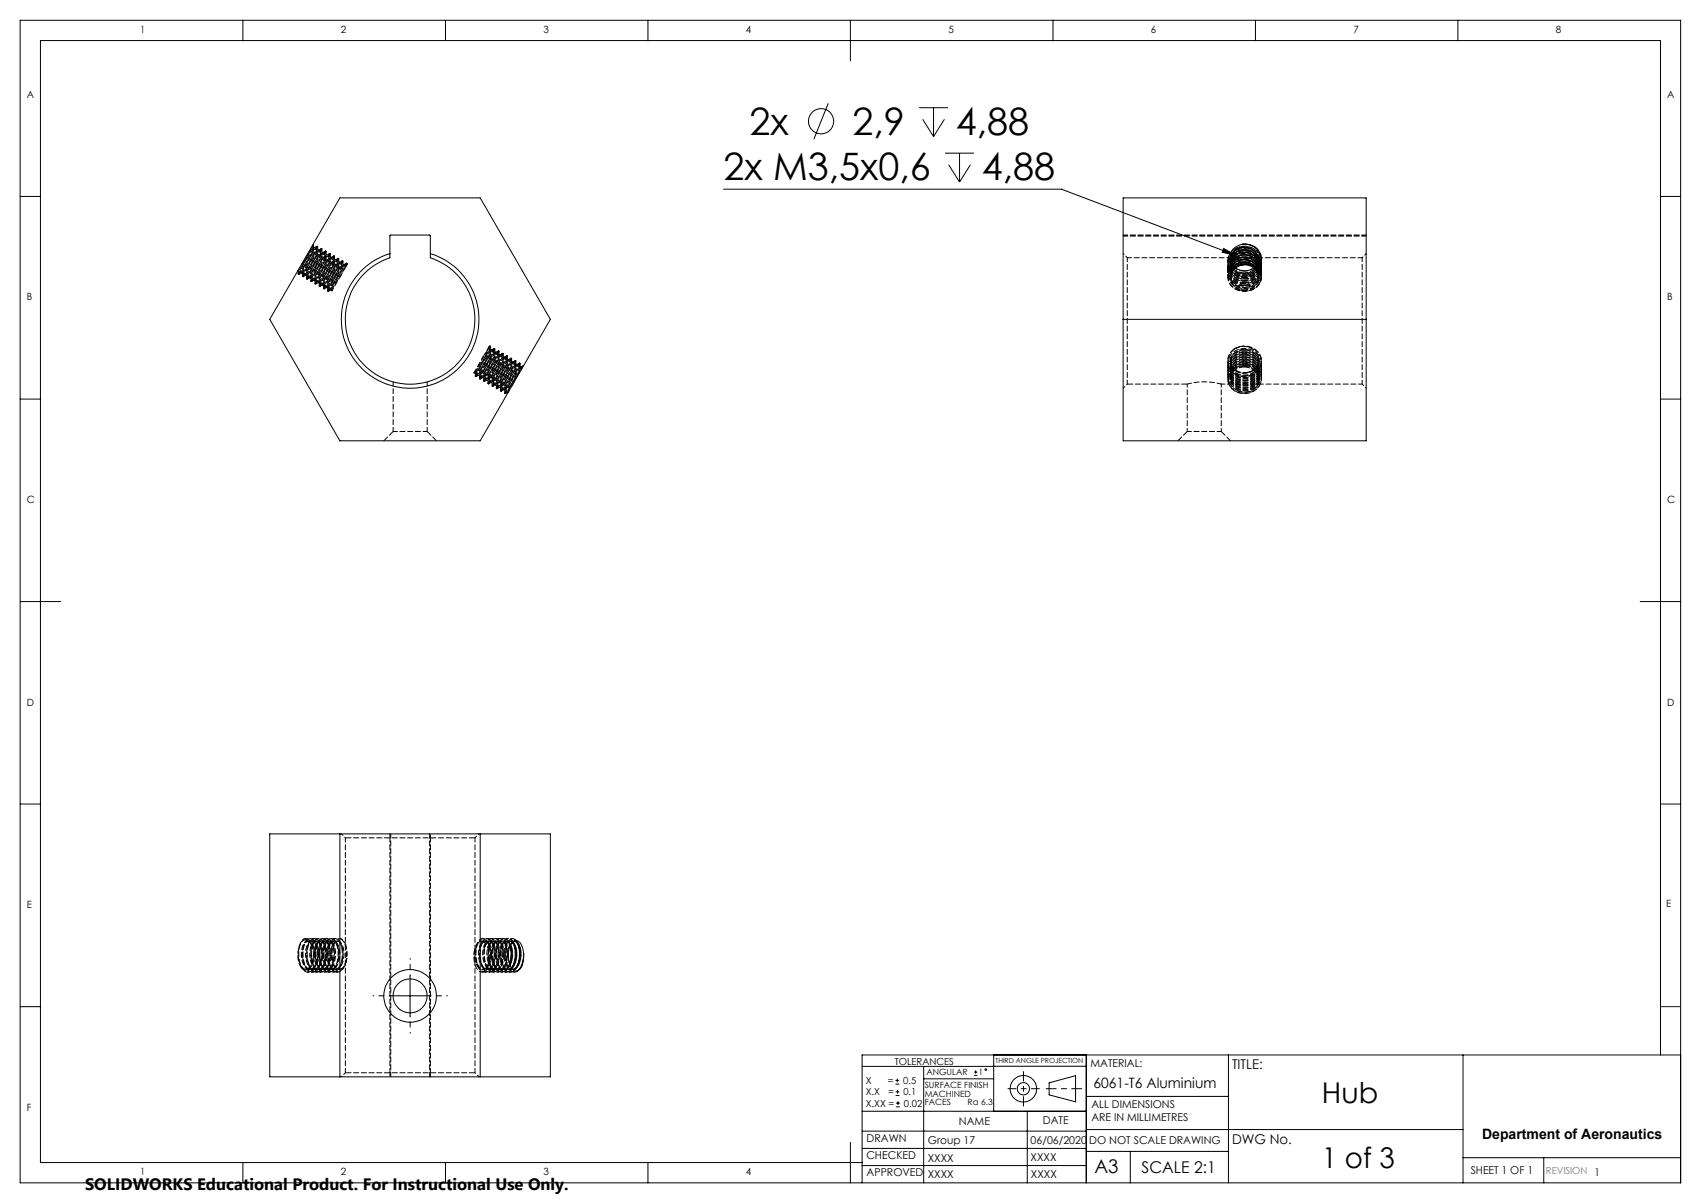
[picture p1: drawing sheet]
<svg xmlns="http://www.w3.org/2000/svg" width="420mm" height="297mm" viewBox="0 0 420 297" stroke-linecap="round" stroke-linejoin="round" font-family="sans-serif">
<g fill="none" stroke="#000" stroke-width=".25">
<path d="M5 5h410v287h-410zM60 5v5M110 5v5M160 5v5M210 5v10M260 5v5M310 5v5M360 5v5M204.5 25.5l-3.6 8.9M226.9 26.6h7.2M227.8 29.5l2.7 4.2M230.5 26.6v7.1"/>
<path d="M233.2 29.5l-2.7 4.2M233.4 37.8h7.1M236.9 37.8v7.1M5 48.5h5M83.9 48.9h34.7l17.3 29.9-17.3 30h-34.7l-17.3-30zM96.3 58.1h9.9l.1 5.5a16 16 0 0 1 7.9 24.7 16 16 0 0 1-25.9 0 16 16 0 0 1 8-24.7zM178.6 46.7h83.5l42.9 16.3M234.2 40.7l2.7 4.2M239.6 40.7l-2.7 4.2M277.3 48.9h60v59.9h-60zM410 48.5h5M96.3 62.6a17 17 0 0 0-8.8 26.2 17 17 0 0 0 27.6 0 17 17 0 0 0-8.8-26.2"/>
<path d="M277.3 78.8h60M302.2 61.3l2.8 1.7-3.2-.7zM303.8 64.1a2.82 2.82 0 0 1 1-2.1 3.7 3.7 0 0 1 6 2.3M303.8 64.2a3.6 3.6 0 0 1 3.6-2.6 3.6 3.6 0 0 1 3.4 2.8v.4M303.9 64.2l.2-.7 .7-.9a3.9 3.9 0 0 1 5 .1l.8 1 .2 .8M303.9 64.5a3.6 3.6 0 0 1 3.6-2.3 3.6 3.6 0 0 1 3.3 2.6M303.9 64.6a3.5 3.5 0 0 1 5-1.8 3.1 3.1 0 0 1 1.8 2.1M304 64.8a3.6 3.6 0 0 1 3.4-2 3.6 3.6 0 0 1 3.3 2.3M304 64.9l.9-1.1a3.8 3.8 0 0 1 5.7 1.4M304.1 65.1a3.8 3.8 0 0 1 6.5 .3M304.2 65.2l.6-.8a3.9 3.9 0 0 1 5 .1l.7 .9M304.3 65.4a3.8 3.8 0 0 1 6 .2"/>
<path d="M304.4 65.5v-.1a3.8 3.8 0 0 1 5.9 .3M304.6 65.7a3.9 3.9 0 0 1 5.5 .2M304.7 65.8l.1-.2a3.9 3.9 0 0 1 5 .1l.2 .2M304.9 66a3.9 3.9 0 0 1 4.8 .1M305 66.1a4 4 0 0 1 4.6 .1M305.4 62.4l-.5 1v.7l-.9 .3M306.8 60.3a3.4 3.4 0 0 1 3.6 1.3 3.4 3.4 0 0 1 .1 3.9 4 4 0 0 1-6.2-.1M306.8 60.3a3.2 3.2 0 0 0-2.5 5.1M306.8 60.3a4.5 4.5 0 0 1 3.8 1.5M306.9 65.4l-.9 .2-.9 .6M310.6 65.3a3.3 3.3 0 0 0-3.9-4.3 2.84 2.84 0 0 0-2.4 4.4M5 98.5h5"/>
<path d="M410 98.5h5M5 148.5h10M405 148.5h10M5 198.5h5M410 198.5h5M66.6 205.9h69.3v59.9h-69.3zM83.9 205.9v59.9M118.6 205.9v59.9M125.5 235.2v.9M125.9 233.6l.3 1.7-.4 2.6M126 233.5a6.6 6.6 0 0 1-.2 4.5M126.1 233.3a6 6 0 0 1-.2 5"/>
<path d="M126.4 232.8a5.9 5.9 0 0 0 .2 6.6 1.41 1.41 0 0 0 2.3-1l.3-1.3 .1-1.8M126.4 232.8a1.35 1.35 0 0 1 1.4-.5 1.35 1.35 0 0 1 1 1.2l.5 1.8M126.5 232.7l.1 .1a5.2 5.2 0 0 1 .6 4.2l-.4 1.1-.5 .8M126.6 232.6a4.2 4.2 0 0 1 .9 4.1l-.4 1.4-.7 1M126.7 232.9a7.2 7.2 0 0 1-.4 6.1M127 232.4a3.2 3.2 0 0 1 1.4 3.5l-.3 1.6a2.91 2.91 0 0 1-1.5 1.9 2.88 2.88 0 0 0 2-3l.1-1.3a2.55 2.55 0 0 0-1.6-2.7l-.7 .4M127.8 233a7 7 0 0 1-.1 5.4M129.3 235.3a5.9 5.9 0 0 1-1.3 4.2M5 248.5h5M96.3 245.8h10M101.2 240.9v10M212.9 279.3h55.3"/>
<path d="M212.9 274.4h55.3M212.9 263.3h32.5M221.1 267.6h.9M221.1 266.7h.9M221.2 270.5h.9M221.2 269.6h.9M221.3 273.3h.9M221.3 272.3h.9M221.5 266.3v.9M221.6 269.1v.9M221.7 271.9v.9M228.1 263.3v28.7"/>
<path d="M228.1 266.3h17.3M240.5 265.5h.8M240.5 264.7h.8M240.9 264.3v.8M245.4 263.2h22.8M245.4 260.5v13.9M253.6 274.4v17.6M259 267.3l6.6-1.7v6.4l-6.6-1.7zM268.2 260.5v31.5M268.2 270.7h35.1M268.2 278.9h93M303.3 260.5v31.5"/>
<path d="M361.2 260.5v31.5M410 260.5v-250.5h-400v277h202.9M415 260.5h-202.1v31.5M60 287v5M110 287v5M160 287v5M210 282v10M212.9 287.8h55.3M212.9 283.5h55.3M268.2 284.3h35.1M279.1 284.3v7.7M361.2 285.8h53.8"/>
<path d="M381.2 285.8v6.2"/>
<circle cx="202.7" cy="29.9" r="3.1"/>
<circle cx="101.3" cy="245.9" r="4.2"/>
<circle cx="101.3" cy="245.9" r="6.5"/>
<circle cx="243.4" cy="264.1" r=".21"/>
<circle cx="252.7" cy="268.8" r="1.52"/>
<circle cx="252.7" cy="268.8" r="3.3"/>
</g>
<path d="M267.1 268.8h-8.8" fill="none" stroke="#000" stroke-width=".25" stroke-dasharray="15.2 1.3 1.3 1.3" stroke-dashoffset="12.8"/>
<path d="M252.7 264.6v8.5" fill="none" stroke="#000" stroke-width=".25" stroke-dasharray="15.2 1.3 1.3 1.3" stroke-dashoffset="12.9"/>
<path d="M248.9 268.8h7.7" fill="none" stroke="#000" stroke-width=".25" stroke-dasharray="15.2 1.3 1.3 1.3" stroke-dashoffset="13.3"/>
<path d="M410 248.5h5" fill="none" stroke="#00f" stroke-width=".25"/>
<path d="M96.3 245.8h-4.2M101.3 240.8v-4.2M101.3 250.8v4.2M106.3 245.8h4.2" fill="none" stroke="#000" stroke-width=".25" stroke-dasharray="15.2 1.3 1.3 1.3" stroke-dashoffset="15"/>
<path d="M302.2 61.3l2.8 1.7-3.2-.7z" fill="#000"/>
<g fill="none" stroke="#000" stroke-width=".25" stroke-dasharray="1.3 .6" stroke-dashoffset=".3">
<path d="M73.6 66.9l4.1-5.8-3 6.4M73.7 67.7l4.5-6.9M73.8 67.7l4.6-6.8M74.5 67.3l3.9-5.7-2.9 6.4M74.7 68.3l4.6-6.9M74.9 68.3l4.5-6.8M75.5 67.9l4-5.7-3 6.4M75.7 68.9l4.6-6.9M75.9 68.9l4.6-6.8M76.5 68.5l4-5.7-3 6.4M76.8 68.7l4-5.8-3 6.4M77 69.5l4.5-6.8"/>
<path d="M77.4 60.3l-3.6 7.4M77.6 69.1l4-5.7-3 6.4M77.9 70l4.5-6.8M78 70.1l4.6-6.8M78.3 60.8l-3.6 7.4M78.4 60.9l-3.6 7.4M78.6 69.7l4-5.7-3 6.4M78.8 69.9l4.1-5.8-3 6.4M78.9 70.6l4.6-6.8M79 70.7l4.6-6.8M79.3 61.4l-3.6 7.4M79.5 61.5l-3.6 7.4"/>
<path d="M79.7 70.3l3.9-5.7-3 6.4M79.9 71.2l4.6-6.8M80.1 71.3l4.5-6.8M80.4 62l-3.6 7.4M80.5 62.1l-3.6 7.4M80.7 70.9l4-5.7-3 6.4M80.9 71.9l4.6-6.9M81.1 71.9l4.6-6.8M81.4 62.6l-3.6 7.4M81.5 62.7l-3.6 7.4M81.7 71.5l2.6-3.7M82.4 63.2l-3.6 7.4"/>
<path d="M82.6 63.3l-3.6 7.4M83.5 63.8l-3.6 7.4M83.6 63.9l-3.6 7.4M84.5 64.4l-3.6 7.4M84.7 64.5l-3.6 7.4M303.2 66.5v-.7M303.3 67.9a4.3 4.3 0 0 1 6.7-2M307.3 69.2a3 3 0 0 1-3.1-4.1M307.3 69.3a3 3 0 0 1-3.1-4.2M310.6 65.4a3.2 3.2 0 0 1-3.3 4.4M336.3 63.6v31.2M117.4 92.1l1.9-4"/>
<path d="M117.4 92.9l3.6-7.5M117.5 93l3.6-7.5M118.4 93.5l3.6-7.5M118.6 93.6l3.6-7.5M119.3 88.1l-2.2 3.8M119.4 94.1l3.7-7.5M119.6 94.2l3.6-7.5M120.5 94.7l3.6-7.5M120.6 94.8l3.6-7.5M121.5 95.3l3.6-7.5M121.7 95.4l3.6-7.5M122 86l-4.6 6.9"/>
<path d="M122.1 86.1l-4.6 6.9M122.2 86.8l-4.1 5.8 3-6.4M122.4 87l-4 5.8 3-6.4M122.6 95.9l3.6-7.5M122.7 96l3.6-7.5M123.1 86.6l-4.6 6.9M123.2 86.7l-4.6 6.9M123.4 87.6l-4 5.8 3-6.4M123.6 96.5l3.6-7.5M123.7 96.6l3.7-7.5M124.1 87.2l-4.6 6.9M124.2 87.3l-4.6 6.9"/>
<path d="M124.2 88l-4 5.8 3-6.4M124.5 88.2l-4 5.8 3-6.4M124.6 97.1l3.7-7.5M124.8 97.2l3.6-7.5M125.1 87.8l-4.5 6.9M125.2 87.9l-4.6 6.9M125.3 88.6l-4 5.8 2.9-6.4M125.5 88.8l-4 5.8 3-6.4M126.2 88.4l-4.6 6.9M126.3 88.5l-4.6 6.9M126.5 89.4l-3.9 5.8 2.9-6.4M127.2 89l-4.6 6.9"/>
<path d="M127.4 89.1l-4.6 6.8M127.4 89.8l-4.1 5.8 3-6.4M127.6 90l-4 5.8 3-6.4M128.3 89.6l-4.6 6.9M128.4 89.7l-4.6 6.8M128.6 90.6l-4 5.8 3-6.4M278.3 94.8v-31.2M311.4 91.4l.1-.7M76.8 235.8v.6a3 3 0 0 0 2 2.9 1.88 1.88 0 0 0 1.3-1 6.3 6.3 0 0 0 .5-4.3 1.61 1.61 0 0 0-1.6-1.6l-.8 .9-.4 1.6M77.8 235.8l.3 1.6a2.13 2.13 0 0 0 2 1.9l.6-.3 .5-.7a6.4 6.4 0 0 0 .4-4.3v-.2a1.56 1.56 0 0 0-1.6-1.4l-.7 .7-.4 1.7M80.9 235.2v.6M122.4 235.8l-.1 1.2a2.75 2.75 0 0 1-1.9 2.3 2.56 2.56 0 0 1-1.8-2.1l-.1-.9"/>
<path d="M122.6 234.7v-.2a2.26 2.26 0 0 1 1.5-2.2 2.35 2.35 0 0 1 1.4 2.2v.7M123.5 235.8l-.2 1.2a2.75 2.75 0 0 1-1.8 2.3 2.56 2.56 0 0 1-1.9-2.1l-.1-.9M123.6 234.7l.1-.2a2.26 2.26 0 0 1 1.4-2.2l.6 .3 .4 .6M123.7 240a3.3 3.3 0 0 1-2.1-3.4 5.4 5.4 0 0 1 1.2-4.7 1.18 1.18 0 0 1 1.7 .7 6.9 6.9 0 0 1-.5 6.8 1.49 1.49 0 0 1-2.6-.3 7 7 0 0 1-.1-6.8 1.16 1.16 0 0 1 1.2-.6 1.16 1.16 0 0 1 1 .9 6.9 6.9 0 0 1-.6 6.8 1.49 1.49 0 0 1-2.5-.3 7 7 0 0 1-.1-6.8 1.16 1.16 0 0 1 1.1-.6 1.16 1.16 0 0 1 1 .9 6.9 6.9 0 0 1-.5 6.8 1.49 1.49 0 0 1-2.6-.3 7 7 0 0 1-.1-6.8 1.16 1.16 0 0 1 1.2-.6 1.16 1.16 0 0 1 1 .9 6.9 6.9 0 0 1-.6 6.8 1.49 1.49 0 0 1-2.5-.3 7 7 0 0 1-.1-6.8 1.16 1.16 0 0 1 1.2-.6 1.16 1.16 0 0 1 .9 .9 7.3 7.3 0 0 1 .1 5.9M124.5 235.8l-.2 1.2a2.75 2.75 0 0 1-1.8 2.3 2.56 2.56 0 0 1-1.8-2.1l-.2-.9M128.3 236.6a3.7 3.7 0 0 1-2.1 3.4 2.04 2.04 0 0 1-1.9-1.5 6.4 6.4 0 0 1 .6-6.6 1.14 1.14 0 0 1 1.8 .6l.6 1.9"/>
</g>
<g fill="none" stroke="#000" stroke-width=".25" stroke-dasharray="1.3 .6">
<path d="M73.5 66.9h.1M73.6 67.7h.2M73.8 66.5l-.2 .4M74.4 67.4v-.1M74.4 67.4l.3 .1M74.7 67.5l4-5.7M74.7 68.3h.1M75.5 68v-.1M75.5 68l.2 .1M75.7 68.1l4-5.7M75.7 68.9h.1M76.5 68.6v-.1"/>
<path d="M76.5 68.6l.3 .1M76.8 69.5h.1M77.4 61l-3 6.4M77.5 69.2l.1-.1M77.5 69.2l.3 .1M77.7 61.1l-.3-.1M77.8 69.3l4-5.7M77.8 70.1h.1M78.4 60.8h-.1M78.6 69.8v-.1M78.6 69.8l.2 .1M78.7 61.7l-3 6.4"/>
<path d="M78.7 61.7l-.3-.1M78.8 70.7h.2M79.5 61.4h-.2M79.6 70.4v-.1M79.6 70.4l.3 .1M79.7 62.3l-2.9 6.4M79.7 62.3l-.2-.1M79.9 70.5l4-5.7M79.9 71.3h.1M80.5 62h-.1M80.6 71l.1-.1M80.6 71l.3 .1"/>
<path d="M80.8 62.9l-.3-.1M80.9 71.1l4-5.7M80.9 71.9h.1M81.5 62.6h-.1M81.7 71.6v-.1M81.7 71.6l.2 .1M81.8 63.5l-3 6.4M81.8 63.5l-.2-.1M81.9 71.7v.1M82.6 63.2h-.1M82.9 64.1l-.3-.1M83.6 63.8h-.1"/>
<path d="M83.9 64.7l-3 6.4M83.9 64.7l-.3-.1M84.7 64.4h-.2M84.9 65.3l-3 6.4M84.9 65.3l-.2-.1M85.7 65h-.1M85.7 65.3v-.2M303.2 64.8v.1M303.2 65.4v.1M303.2 66v.1M303.2 66.6v.1M303.2 67.2v.1"/>
<path d="M303.2 67.8v.1M303.2 68.4v.1M303.2 64.2v.1M303.2 68v-.4M303.2 67.3v-.3M303.2 65.8v-.4M303.8 68.7h.1M303.8 68.1v.1M303.8 67.5v.1M303.8 66.9v.1M303.8 66.3v.1M303.8 65.7v.1"/>
<path d="M303.8 65.1v.1M303.8 63.9v.1M304 67.8a2.99 2.99 0 0 0 2.4 3.8M307.3 70.4a2.89 2.89 0 0 1-3-1.4 2.89 2.89 0 0 1 .3-3.3M307.3 66.9a3.2 3.2 0 0 1-3.5-2.9M309.9 61a3.6 3.6 0 0 1 1.4 3.9 3.6 3.6 0 0 1-3.2 2.7 3.8 3.8 0 0 1-4.8-4 4.3 4.3 0 0 1 4.3-2.8 4.3 4.3 0 0 1 3.9 3.4 4.3 4.3 0 0 1-3 3.9 4.3 4.3 0 0 1-4.6-1.4 3.3 3.3 0 0 1 2.5-5.3 4 4 0 0 1 4.8 5 4.4 4.4 0 0 1-7.7 .3 3.5 3.5 0 0 1 3.8-4.7 3.8 3.8 0 0 1 3.5 1.7 3.8 3.8 0 0 1 0 4 4.3 4.3 0 0 1-7.6-1.1 3.8 3.8 0 0 1 4.9-3.9 3.6 3.6 0 0 1 3.4 3.4 3.6 3.6 0 0 1-2.9 3.8 4 4 0 0 1-5.4-3.4 4.2 4.2 0 0 1 6.6-2.6 3.6 3.6 0 0 1 1.5 4.2 3.6 3.6 0 0 1-3.5 2.5 3.7 3.7 0 0 1-4.5-4.2 4.3 4.3 0 0 1 4.5-2.6 4.3 4.3 0 0 1 3.7 3.7 4.3 4.3 0 0 1-3.6 3.7 4.3 4.3 0 0 1-4.6-2.5 3.7 3.7 0 0 1 4.4-4.3 3.7 3.7 0 0 1 3.8 3.6 3.7 3.7 0 0 1-3.5 3.8 3.8 3.8 0 0 1-4.7-4 4.3 4.3 0 0 1 4.3-2.8 4.3 4.3 0 0 1 3.9 3.3M310 65.9a4.3 4.3 0 0 0-3.1-.5M310.3 65.7a2.82 2.82 0 0 1 .3 2.9l-.8 .9a3.8 3.8 0 0 1-2.5 1M310.4 65.6a3.2 3.2 0 0 1-3.1 4.8M310.8 64.3v-.1M310.8 64.9v-.1M310.8 65.5v-.1"/>
<path d="M310.8 66.1v-.1M310.8 66.7v-.1M310.8 67.3v-.1M310.8 67.9v-.1M310.8 68.5v-.1M311.5 65.8v.1M311.5 66.4l-.1 .3M311.5 67v.2M311.5 67.6v.1M311.5 64.6v.3M311.5 65.2v.1M311.5 64.6v-.1"/>
<path d="M311.5 65.2v-.1M311.5 65.8v-.1M311.5 66.4v-.1M311.5 67v-.1M311.5 67.6v-.1M311.5 68.2v-.1M311.5 64v-.1M117 92.1l.1-.1M117.1 92l.3 .2M117.1 92v-.1M117.1 91.9l-.1 .2M117.4 92.9l.1 .1"/>
<path d="M117.4 92.9h.1M118.1 92.6l.3 .2M118.4 93.5l.1 .1M118.4 93.5h.1M119.2 93.2l.2 .2M119.2 93.2l3-6.4M119.4 94.1l.2 .1M119.5 94.1h-.1M120.2 93.8l.3 .2M120.5 94.7l.1 .1M120.5 94.7h.1M121 85.4l-.2 .1"/>
<path d="M121.1 86.2l-4 5.8M121.1 85.5l-.1-.1M121.3 94.4l.2 .2M121.4 86.4l-4 5.8M121.4 86.4h.1M121.4 86.4l-.3-.2M121.5 95.3l.2 .1M121.5 95.3h.1M122.2 86.1l-.2-.1M122.3 95l.3 .2M122.3 95l3-6.4M122.4 87h.1"/>
<path d="M122.4 87l-.2-.2M122.6 95.9l.1 .1M122.6 95.9h.1M123.2 87.4l-4 5.8M123.2 86.7l-.1-.1M123.3 95.6l.3 .2M123.5 87.6h-.1M123.5 87.6l-.3-.2M123.6 96.5l.1 .1M123.6 96.5h.1M124.2 87.3l-.1-.1M124.4 96.2l.2 .2"/>
<path d="M124.4 96.2l3-6.4M124.5 88.2h.1M124.5 88.2l-.3-.2M124.6 97.1l.2 .1M124.7 97.1h-.1M125.3 87.9l-.1-.1M125.3 87.9h.1M125.4 96.8l.1 .1M125.4 96.8l3-6.4M125.5 88.8h.1M125.5 88.8l-.2-.2M125.7 96.5l-.3 .3"/>
<path d="M126.3 89.2l-4 5.8M126.3 88.5l-.1-.1M126.6 89.4h.1M126.6 89.4l-.3-.2M127.4 89.1l-.2-.1M127.6 90h.1M127.6 90l-.2-.2M128.4 90.4l-4 5.8M128.4 89.7l-.1-.1M128.7 90.6h-.1M128.7 90.6l-.3-.2M129.3 90.3v-.1"/>
<path d="M303.2 93.1h.1M303.2 92.5h.1M303.2 91.9h.1M303.2 91.3h.1M303.2 90.7h.1M303.2 90.1h.1M303.2 89.5h.1M303.2 93.7h.1M303.2 90l.1 .6M303.2 92.2v.4M303.2 91.5v.4M303.8 93.3v.2"/>
<path d="M303.8 92.7v.2M303.8 92.1v.2M303.8 91.5v.2M303.8 90.9v.2M303.8 90.3v.2M303.8 89.7v.2M303.8 89.1v.2M304.8 91l1.3-.6 1.8-.1M307.9 90.3a3.2 3.2 0 0 1 2.5 5M310.7 88.1a2.99 2.99 0 0 1-2.4 3.8M310.8 89h.1M310.8 89.6v-.2"/>
<path d="M310.8 90.2v-.2M310.8 90.8v-.2M310.8 91.4v-.2M310.8 92v-.2M310.8 92.6v-.2M310.8 93.2v-.2M310.8 93.8v-.2M311.5 92.5v-.4M311.5 93.1v-.5M311.5 90.5v-.3M311.5 90v-.3M311.5 92.8h.1"/>
<path d="M311.5 92.2h.1M311.5 91.6h.1M311.5 91h.1M311.5 90.4h.1M311.5 89.8h.1M311.5 89.2h.1M311.5 93.4h.1M97.1 106.5l-2.3 2.3M107.8 108.8l-2.3-2.3M293.1 106.5l-2.3 2.3M303.8 108.8l-2.3-2.3M73.6 235.8v.2"/>
<path d="M73.7 236.7l.2 .7a2.14 2.14 0 0 0 2.1 1.9l.4-.2a3.3 3.3 0 0 0 1.1-1.9 4.8 4.8 0 0 0-1-4.7l-.6-.1-.4 .3-.4 .7-.3 1M74.4 238.9a5.8 5.8 0 0 1-.6-4.8M74.7 235.8v.1M75.4 239.3h.2M75.6 231.7h-.1M76 240h.1M76.2 232.3h-.3M76.4 239.3h.3M76.6 231.7h-.1M76.8 235.8h.1M76.9 233.3a1.77 1.77 0 0 0-1.8-1.5 4.6 4.6 0 0 0-1.4 4.3 3.9 3.9 0 0 0 2.1 3.9 2.09 2.09 0 0 0 1.9-1.6 6.3 6.3 0 0 0-.6-6.5 1.16 1.16 0 0 0-1.7 .6 7 7 0 0 0 .4 6.8 1.48 1.48 0 0 0 2.5-.1 6.6 6.6 0 0 0-.1-7.3 1.12 1.12 0 0 0-1.8 .5 6.6 6.6 0 0 0 .8 7.3l1 .3M77 240h.1"/>
<path d="M77.2 232.3h-.3M77.4 236.4v-.6M77.5 239.3h.2M77.7 231.7h-.2M77.8 235.7v.1M78 240h.2M78.2 232.3h-.2M78.3 240a4.2 4.2 0 0 0 2.1-4.1 4.3 4.3 0 0 0-1.6-4.2 1.51 1.51 0 0 0-1.6 1.3 6.6 6.6 0 0 0 1 6.7 1.58 1.58 0 0 0 2.5-1 6.7 6.7 0 0 0-.3-6.6 1.07 1.07 0 0 0-1.8 .2 6.7 6.7 0 0 0 .6 7.3 1.55 1.55 0 0 0 2.5-.8 6.8 6.8 0 0 0-.2-6.7 1.06 1.06 0 0 0-1.8 .1 6.7 6.7 0 0 0 .5 7.4 1.52 1.52 0 0 0 2.5-.7 6.9 6.9 0 0 0-.1-6.7 1.06 1.06 0 0 0-1.8 0 6.6 6.6 0 0 0 .3 7.3 1.5 1.5 0 0 0 2.6-.5 6.9 6.9 0 0 0 0-6.8 1.17 1.17 0 0 0-1.2-.5 1.17 1.17 0 0 0-1 .9 6.9 6.9 0 0 0 .6 6.8 1.49 1.49 0 0 0 2.6-.3 7 7 0 0 0 .1-6.8l-.8-.6M78.5 239.3h.3M78.7 231.7h-.1M78.8 235.6v.2M79.1 240h.1"/>
<path d="M79.3 232.3h-.3M79.5 239.3h.3M79.7 231.7h-.1M79.9 235.4v.4M80.1 240h.2M80.3 232.3h-.2M80.6 239.3h.2M80.8 231.7h-.2M80.9 235.8v.3M81.2 240h.1M81.4 232.3h-.3M81.6 239.3h.3"/>
<path d="M81.8 231.7h-.1M81.9 235.8h.1M82.2 240h.1M82.4 232.3h-.3M82.7 239.3h.2M82.9 231.7h-.2M83.2 240h.2M83.4 232.3h-.2M83.7 239.3h.1M118.9 232.3h-.1M119.1 239.3h.3M119.3 231.7h-.1"/>
<path d="M119.7 240h.1M119.9 232.3h-.3M120.2 239.3h.2M120.4 231.7h-.2M120.7 240h.2M120.9 232.3h-.2M121.2 239.3h.3M121.4 231.7h-.1M121.8 240h.1M122 232.3h-.3M122.2 239.3h.3M122.4 231.7h-.1"/>
<path d="M122.8 240h.2M123 232.3h-.2M123.3 239.3h.2M123.5 231.7h-.2M123.9 240h.1M124.1 232.3h-.3M124.3 239.3h.3M124.5 231.7h-.1M124.9 240h.1M125.1 232.3h-.3M125.4 239.3h.2M125.5 231.7h-.1"/>
<path d="M125.9 240h.2M126.1 232.3h-.2M126.4 239.3h.3M126.6 231.7h-.1M127 240h.1M127.2 232.3h-.3"/>
</g>
<g fill="none" stroke="#000" stroke-width=".25" stroke-dasharray="1.3 .6" stroke-dashoffset=".7">
<path d="M76.9 61l-3.3 6.6M85.6 65l-1.6 3.3M278.3 63.6l-1-1M307.3 71a2.88 2.88 0 0 1-3-1.6 2.88 2.88 0 0 1 .5-3.4h.1M307.3 68a3.1 3.1 0 0 1-3.4-3.5M307.3 71.1a2.88 2.88 0 0 1-3.1-1.5 2.88 2.88 0 0 1 .7-3.4l.1-.1M310 65.9a2.9 2.9 0 0 1-.2 4.2v.1a3.8 3.8 0 0 1-2.5 .9M310.8 64.5a2.95 2.95 0 0 1-.9 2.6l-.1 .1a3.8 3.8 0 0 1-2.5 .9M337.3 62.6l-1 1M121.1 85.5l-2.1 3.1M128.9 91l-4.1 6.2M277.3 95.8l1-1"/>
<path d="M336.3 94.8l1 1M84.3 205.8l1 1M117.3 206.8l1-1M74.4 235.8l.2 1.2a2.75 2.75 0 0 0 1.8 2.3 2.56 2.56 0 0 0 1.8-2.1l.2-1.4v-1.3a2.26 2.26 0 0 0-1.5-2.2 2.35 2.35 0 0 0-1.4 2.2v1.3M75.5 235.8l.1 1.2a2.75 2.75 0 0 0 1.9 2.3 2.56 2.56 0 0 0 1.8-2.1l.2-1.4-.1-1.3a2.26 2.26 0 0 0-1.4-2.2 2.35 2.35 0 0 0-1.4 2.2l-.1 1.3M76.5 235.8l.1 1.2a2.75 2.75 0 0 0 1.9 2.3 2.56 2.56 0 0 0 1.8-2.1l.2-1.4-.1-1.3a2.26 2.26 0 0 0-1.4-2.2 2.35 2.35 0 0 0-1.4 2.2l-.1 1.3M77.5 235.8l.2 1.2a2.75 2.75 0 0 0 1.8 2.3 2.56 2.56 0 0 0 1.9-2.1l.2-1.4-.1-1.3a2.26 2.26 0 0 0-1.4-2.2 2.35 2.35 0 0 0-1.5 2.2v1.3M78.6 235.8l.1 1.2a2.75 2.75 0 0 0 1.9 2.3 2.56 2.56 0 0 0 1.8-2.1l.2-1.4-.1-1.3a2.26 2.26 0 0 0-1.4-2.2 2.35 2.35 0 0 0-1.4 2.2l-.1 1.3M79.6 235.8l.2 1.2a2.75 2.75 0 0 0 1.8 2.3 2.56 2.56 0 0 0 1.8-2.1l.2-1.4v-1.3a2.26 2.26 0 0 0-1.5-2.2 2.35 2.35 0 0 0-1.4 2.2l-.1 1.3M80.6 235.8l.2 1.2a2.75 2.75 0 0 0 1.9 2.3 2.56 2.56 0 0 0 1.8-2.1l.2-1.4-.1-1.3a2.26 2.26 0 0 0-1.4-2.2 2.35 2.35 0 0 0-1.4 2.2l-.1 1.3M122.2 235.8l-.1 .6a3 3 0 0 1-1.9 2.9l-.8-.2a3.3 3.3 0 0 1-1.1-1.9 4.8 4.8 0 0 1 1-4.7 1.5 1.5 0 0 1 1.6 1.4l.2 1.9M123.2 235.8l-.3 1.6a2.13 2.13 0 0 1-2.1 1.9l-.9-.9a6.3 6.3 0 0 1-.4-4.9 1.21 1.21 0 0 1 1.3-1 1.21 1.21 0 0 1 1.1 1.2l.3 2.1"/>
<path d="M124.2 235.8v.6a3 3 0 0 1-2 2.9l-.7-.2a3.3 3.3 0 0 1-1.1-1.9 4.7 4.7 0 0 1 .9-4.7 1.32 1.32 0 0 1 1.5 .9l.3 1.1 .1 1.3M125.3 235.8l-.3 1.6a2.13 2.13 0 0 1-2.1 1.9l-1-.9a6.3 6.3 0 0 1-.3-4.9 1.21 1.21 0 0 1 1.3-1 1.21 1.21 0 0 1 1.1 1.2l.2 2.1M126.3 238.9a1.17 1.17 0 0 1-1.7 .2l-.6-.7a6.3 6.3 0 0 1-.3-4.9 1.11 1.11 0 0 1 .7-1 1.11 1.11 0 0 1 1.2 .3l.4 .7M126.6 239.3a2.39 2.39 0 0 1-2-2.1 4.8 4.8 0 0 1 .9-4.7l.7-.1 .3 .3M128 239.5a1.45 1.45 0 0 1-2.4-.4 7 7 0 0 1-.1-6.8 1.27 1.27 0 0 1 1.4-.5 1.27 1.27 0 0 1 .9 1.2M85.3 264.8l-1 1M118.3 265.8l-1-1"/>
</g>
<g fill="none" stroke="#000" stroke-width=".25" stroke-dasharray="1.3 .6" stroke-dashoffset=".4">
<path d="M73.6 66.9v.7M73.8 67.7l.6-.3M74.7 67.5v.7M74.8 68.3l.7-.3M75.7 68.1v.7M75.9 68.9l.6-.3M76.7 68.7v.7M76.8 69.4l4.5-6.8M76.9 69.5l.7-.3M77.4 61v-.7M77.8 69.3v.7M77.9 70.1l.7-.3"/>
<path d="M78.3 60.8l-.7 .4M78.4 61.6v-.7M78.8 69.9v.7M79 70.7l.6-.3M79.3 61.4l-.6 .3M79.5 62.2v-.7M79.9 70.5v.7M80 71.3l.7-.3M80.4 62l-.7 .4M80.5 62.8v-.7M80.9 71.1v.7M81.1 71.9l.6-.3"/>
<path d="M81.4 62.6l-.6 .3M81.6 63.4v-.7M82.4 63.2l-.6 .4M82.6 64v-.7M83.5 63.8l-.7 .3M83.6 64.6v-.7M84.5 64.4l-.6 .4M84.7 65.2v-.7M85.3 65.9l.4-.6M85.6 65l-.7 .3M303.3 67.2l-.1-.8M310.6 65.1a3.3 3.3 0 0 1-3.3 4.2"/>
<path d="M310.7 65.1a3.3 3.3 0 0 1-3.4 4.1M117.4 92.1v.8M117.5 93l.7-.4M118.4 92.7v.8M118.6 93.6l.6-.4M119.4 93.3v.8M119.6 94.2l.7-.4M120.5 93.9v.8M120.6 94.8l.7-.4M121.1 86.3v-.8M121.5 94.5v.8M121.7 95.4l.6-.4"/>
<path d="M122 86l-.6 .4M122.2 86.9v-.8M122.6 95.1v.8M122.7 96l.7-.4M123.1 86.6l-.7 .4M123.2 87.5v-.8M123.6 95.7v.8M123.8 96.6l.6-.4M124.1 87.2l-.7 .4M124.3 88.1v-.8M124.6 96.3v.8M124.8 97.2l.6-.4"/>
<path d="M125.1 87.8l-.6 .4M125.3 88.7v-.8M126.2 88.4l-.7 .4M126.3 89.3v-.8M127.2 89l-.6 .4M127.4 89.9v-.8M128.3 89.6l-.7 .4M128.4 90.5v-.8M129.2 90.3l-4.5 6.8M129.3 90.2l-.7 .4M301.5 94.8h34.8M306.1 85.6a3.7 3.7 0 0 0-2.9 3"/>
<path d="M307.9 90.3a4 4 0 0 0-4.7 3M311.5 91.9l-.1-.7M74.7 235.1v.7M78.8 235.8l.3 1.6a2.14 2.14 0 0 0 2.1 1.9l1-.9a6.3 6.3 0 0 0 .3-4.9 1.21 1.21 0 0 0-1.3-1 1.21 1.21 0 0 0-1.1 1.2l-.2 1M121.1 236.5a3.7 3.7 0 0 1-2.1 3.5M121.1 235.1v.9M121.4 235.8l-.2 1.3a2.7 2.7 0 0 1-1.8 2.2l-.6-.1a3.5 3.5 0 0 1-1.4-2.8M125.5 236.1l-.1 .9a2.75 2.75 0 0 1-1.9 2.3 2.56 2.56 0 0 1-1.8-2.1l-.1-.9M127.4 235v.9M128.4 235.1v.9"/>
</g>
<g fill="none" stroke="#000" stroke-width=".25" stroke-dasharray="1.3 .6" stroke-dashoffset=".5">
<path d="M81.9 71.8l2.1-3.5M85.7 65.1l-.4 .8M307.3 71.6a3.2 3.2 0 0 1-3.4-2.6l.1-1.2M307.3 68.6a3 3 0 0 1-3.3-3.8M307.3 68.7a3 3 0 0 1-3.2-3.9M307.3 71.7l-.9-.1M309.7 66.2a2.94 2.94 0 0 1 .2 4.5h-.1a3.8 3.8 0 0 1-2.5 1M309.7 66.1a3.2 3.2 0 0 1 .8 3.6 3.2 3.2 0 0 1-3.2 1.9M310.6 65.3a3.5 3.5 0 0 1-3.3 2.1M310.8 64.8v.7l-.2 1.2a3.4 3.4 0 0 1-1.9 1.7l-1.4 .3M311.4 65.1a4.3 4.3 0 0 1-3.7 3.2 4.3 4.3 0 0 1-4.3-2.4l-.2-1.1M121 85.4l-.6 .8"/>
<path d="M293.1 94.8v11.7M303.2 90.8l.1 1M303.3 90.1v1.1M311.4 89.1a4.3 4.3 0 0 0-3.8-3.1 4.3 4.3 0 0 0-4.2 2.5 3.6 3.6 0 0 0 4.2 4.4 3.7 3.7 0 0 0 3.4-2 3.7 3.7 0 0 0-.4-4 4.6 4.6 0 0 0-5.9-.7M301.5 106.5v-11.7M96.3 205.8v1M106.3 206.8v-1M74.4 238.9a1.29 1.29 0 0 0 2.2-.4 5.5 5.5 0 0 0-.3-6 .99 .99 0 0 0-1.4 .6l-.4 1.3-.1 1.4M79.9 235.8v.6a3 3 0 0 0 2 2.9l.7-.2a3.3 3.3 0 0 0 1.1-1.9l.2-1.9a2.85 2.85 0 0 0-1.5-3 1.58 1.58 0 0 0-1.1 1.1l-.3 1.1M81.9 235.8l.2 1M82.1 236.8a5.2 5.2 0 0 1 1.2-4.9l.7-.2M84 231.7l.7 .5 .6 1"/>
<path d="M117.1 234.9a5.2 5.2 0 0 0 1.3 4.9l.6 .2M119 240l.8-.5 .6-1M121.1 235.8a3.5 3.5 0 0 1-1.9 3.5 2.53 2.53 0 0 1-2-2.5l-.1-1.9M125.7 237.6a4.9 4.9 0 0 1 .8-5.1l.6-.1M96.3 264.8v1M106.3 265.8v-1"/>
</g>
<g fill="none" stroke="#000" stroke-width=".25" stroke-dasharray="1.3 .6" stroke-dashoffset="-.1">
<path d="M74.4 65.3l2.9-4.3M306.4 71.6a3.7 3.7 0 0 0 5.1-3.3M307.3 67.4a3.1 3.1 0 0 1-3.4-3.2M307.3 70.5a3.1 3.1 0 0 1-3.4-3.4l.8-1.4M310.8 64.3l-.2 1.2a3.4 3.4 0 0 1-1.9 1.7l-1.4 .3M310.8 64.8a3.4 3.4 0 0 1-3.5 3.2M126.4 95.3l2.3-4.7M278.3 94.8h14.8M304.7 86.2a4 4 0 0 1 6 1.9M307.3 90.4a2.88 2.88 0 0 0-3.1 1.6 2.88 2.88 0 0 0 .7 3.4 3.7 3.7 0 0 0 5.9-2.4l-.2-1.2a3.4 3.4 0 0 0-1.9-1.7l-1.4-.3M307.3 89.8a3.1 3.1 0 0 0-3.4 3.4l.2 .7a3.1 3.1 0 0 0 1.9 1.5 3.5 3.5 0 0 0 4.8-3.5l-.3-.9-.7-.8a3.8 3.8 0 0 0-2.5-1M307.3 89.2a2.88 2.88 0 0 0-3.1 1.6 2.88 2.88 0 0 0 .7 3.4 3.9 3.9 0 0 0 4.9-.2 2.91 2.91 0 0 0 .1-4.3l-.1-.1a3.8 3.8 0 0 0-2.5-1"/>
<path d="M307.3 88.6a2.88 2.88 0 0 0-3.1 1.6 2.88 2.88 0 0 0 .7 3.4 3.7 3.7 0 0 0 5.9-2.4l-.2-1.2a3.4 3.4 0 0 0-1.9-1.7l-1.4-.3M307.3 88a3.1 3.1 0 0 0-3.4 3.4l.2 .7a3.1 3.1 0 0 0 1.9 1.5 3.5 3.5 0 0 0 4.8-3.5l-.4-.9-.6-.8a3.8 3.8 0 0 0-2.5-1M307.3 87.4a2.88 2.88 0 0 0-3.1 1.6 2.88 2.88 0 0 0 .7 3.4 3.7 3.7 0 0 0 5.9-2.4l-.2-1.2a3.4 3.4 0 0 0-1.9-1.7l-1.4-.3M307.3 86.8a3.1 3.1 0 0 0-3.4 3.4l.2 .7a3.1 3.1 0 0 0 1.9 1.5 3.5 3.5 0 0 0 4.8-3.5l-.3-.9-.7-.8a3.8 3.8 0 0 0-2.5-1M307.3 86.2a2.91 2.91 0 0 0-2.9 1.4 2.91 2.91 0 0 0 .1 3.2 3.8 3.8 0 0 0 3.8 1.1M307.3 90a2.88 2.88 0 0 0-3 1.5 2.88 2.88 0 0 0 .5 3.4 3.7 3.7 0 0 0 6-2.3 3.4 3.4 0 0 0-3.5-3.2M307.3 89.4a2.88 2.88 0 0 0-3 1.5 2.88 2.88 0 0 0 .5 3.4 3.7 3.7 0 0 0 6-2.3 3.4 3.4 0 0 0-3.5-3.2M307.3 88.8a2.88 2.88 0 0 0-3 1.5 2.88 2.88 0 0 0 .5 3.4 3.7 3.7 0 0 0 6-2.3 3.4 3.4 0 0 0-3.5-3.2M307.3 88.2a2.88 2.88 0 0 0-3 1.5 2.88 2.88 0 0 0 .5 3.4 3.7 3.7 0 0 0 6-2.3 3.4 3.4 0 0 0-3.5-3.2M307.3 87.6a2.88 2.88 0 0 0-3 1.5 2.88 2.88 0 0 0 .5 3.4 3.7 3.7 0 0 0 6-2.3 3.4 3.4 0 0 0-3.5-3.2M307.3 87a2.88 2.88 0 0 0-3 1.5 2.88 2.88 0 0 0 .5 3.4 3.7 3.7 0 0 0 6-2.3 3.4 3.4 0 0 0-3.5-3.2M307.3 90.6a2.88 2.88 0 0 0-3 1.5 2.88 2.88 0 0 0 .5 3.4 3.7 3.7 0 0 0 6-2.3 3.4 3.4 0 0 0-3.5-3.2"/>
<path d="M308.3 91.9a3.7 3.7 0 0 1-5.1-3.3M310.4 95.3a3.8 3.8 0 0 1-4.8 1.2M85.3 206.8h32M74.8 236.6a2.92 2.92 0 0 0 1.9 2.7l.7-.2a3.3 3.3 0 0 0 1.1-1.9l.2-1.9a2.85 2.85 0 0 0-1.5-3 1.58 1.58 0 0 0-1.1 1.1l-.3 1.1M77.4 234.7l-.1-.2a3.2 3.2 0 0 0-1.6-2.8 1.85 1.85 0 0 0-1.6 1.6 6.3 6.3 0 0 0 1.3 6.5 1.5 1.5 0 0 0 2.1-.7l.7-1.5 .2-1.5M77.4 236.4l-.5 1.8a1.34 1.34 0 0 1-1 1.3 1.34 1.34 0 0 1-1.5-.6M78.4 234.7v-.2a3.2 3.2 0 0 0-1.7-2.8 1.85 1.85 0 0 0-1.6 1.6 6.3 6.3 0 0 0 1.4 6.5 1.5 1.5 0 0 0 2-.7l.7-1.5 .2-1.5M79.4 234.7v-.2a3.2 3.2 0 0 0-1.7-2.8 1.85 1.85 0 0 0-1.5 1.6 6.3 6.3 0 0 0 1.3 6.5 1.5 1.5 0 0 0 2.1-.7l.6-1.5 .3-1.5M80.5 234.7v-.2a3.2 3.2 0 0 0-1.7-2.8 1.85 1.85 0 0 0-1.6 1.6 6.3 6.3 0 0 0 1.4 6.5 1.5 1.5 0 0 0 2-.7l.7-1.5 .2-1.5M81.5 234.7v-.2a3.2 3.2 0 0 0-1.7-2.8 1.85 1.85 0 0 0-1.6 1.6 6.3 6.3 0 0 0 1.4 6.5 1.5 1.5 0 0 0 2-.7l.7-1.5 .3-1.5M82.5 234.7v-.2a3.2 3.2 0 0 0-1.6-2.8 1.85 1.85 0 0 0-1.6 1.6 6.3 6.3 0 0 0 1.3 6.5 1.5 1.5 0 0 0 2.1-.7l.7-1.5 .2-1.5M83.6 234.7v-.2a3.2 3.2 0 0 0-1.7-2.8 1.85 1.85 0 0 0-1.6 1.6 6.3 6.3 0 0 0 1.4 6.5 1.5 1.5 0 0 0 2-.7l.7-1.5 .2-1.5"/>
<path d="M118.4 234.7l.1-.2a2.26 2.26 0 0 1 1.4-2.2 2.35 2.35 0 0 1 1.4 2.2l.1 1.3M119.5 234.7v-.2a2.26 2.26 0 0 1 1.4-2.2 2.35 2.35 0 0 1 1.5 2.2v1.3M120.5 234.7l.1-.2a2.26 2.26 0 0 1 1.4-2.2 2.35 2.35 0 0 1 1.4 2.2l.1 1.3M121.6 234.7v-.2a2.26 2.26 0 0 1 1.4-2.2 2.35 2.35 0 0 1 1.4 2.2l.1 1.3M125.9 238a1.48 1.48 0 0 1-1.1 1.2 1.48 1.48 0 0 1-1.6-.5l-.3-.4a6.4 6.4 0 0 1-.4-4.3v-.2a1.56 1.56 0 0 1 1.6-1.4l.5 .5 .4 .8 .3 2.1M117.3 264.8h-32"/>
</g>
<path d="M307.3 69.9a2.93 2.93 0 0 1-2.8-1.2 2.93 2.93 0 0 1-.2-3.1l.1-.2M120.8 85.6l-1.5 2.5M305.6 96.5a3.1 3.1 0 0 1-2.1-2.5 3.1 3.1 0 0 1 1.3-3M307.3 86.4a2.95 2.95 0 0 0-3.2 4 3.6 3.6 0 0 0 3.9 1.7 3.6 3.6 0 0 0 2.8-3.1l-.1-.9M310.4 95.3a3.2 3.2 0 0 0-3.1-4.7M73.8 234.1l.3-1a1.34 1.34 0 0 1 1.2-1.1 1.34 1.34 0 0 1 1.4 .9l.2 .4M81.7 235.8a3.7 3.7 0 0 0 1.7 3.5l.9-.1M84.6 234.7v-.2a3.2 3.2 0 0 0-1.7-2.8 1.85 1.85 0 0 0-1.5 1.6 6.3 6.3 0 0 0 1.3 6.5 1.5 1.5 0 0 0 2.1-.7l.6-1.5 .2-1.1M124.7 240a3.4 3.4 0 0 1-2.1-3.4 5.4 5.4 0 0 1 1.2-4.7 1.65 1.65 0 0 1 2.1 1.7M125.8 237.9a2.46 2.46 0 0 1-1.9 2.1M127.7 238.4a1.71 1.71 0 0 1-1.4 1.5 1.71 1.71 0 0 1-1.8-.8 7 7 0 0 1-.1-6.8 1.26 1.26 0 0 1 1.4-.5 1.26 1.26 0 0 1 .9 1.1" fill="none" stroke="#000" stroke-width=".25" stroke-dasharray="1.3 .6" stroke-dashoffset=".1"/>
<g fill="none" stroke="#000" stroke-width=".25" stroke-dasharray="1.3 .6" stroke-dashoffset=".2">
<path d="M277.3 58.2h60M337.3 58h-60M337.3 58.2h-60M84 68.3l1.3-2.4M278.3 63.6h58M307.3 69.8a2.94 2.94 0 0 1-2.8-1.3 2.94 2.94 0 0 1-.2-3.1M310.5 65.4l.1 .1a2.88 2.88 0 0 1-.7 3.4l-.1 .1a3.8 3.8 0 0 1-2.5 .9M311.5 68.3l-.5-1.2-1-1.2M311.5 68.2a4.3 4.3 0 0 1-3.6 3.7 4.3 4.3 0 0 1-4.5-2.4l-.2-1.3M97.1 94.3v12.2M301.5 94.8a16 16 0 0 0-8.4 0M303.2 92.5a4 4 0 0 0 6.3 2.8 3.6 3.6 0 0 0 2-3.4"/>
<path d="M303.2 93.1a4 4 0 0 0 6.3 2.8 3.6 3.6 0 0 0 2-3.4M303.2 93.7a4 4 0 0 0 6.3 2.8 3.6 3.6 0 0 0 2-3.4M303.2 90.1a4 4 0 0 0 6.3 2.8 3.6 3.6 0 0 0 2-3.4M303.2 91.9a4 4 0 0 0 6.3 2.8 3.6 3.6 0 0 0 2-3.4M303.2 91.3a4 4 0 0 0 6.3 2.8 3.6 3.6 0 0 0 2-3.4M303.2 90.7a4 4 0 0 0 6.3 2.8 3.6 3.6 0 0 0 2-3.4M303.2 88.6l.5-1.3 1-1.1M304.8 91a3.2 3.2 0 0 0-1.6 3.2 3.2 3.2 0 0 0 2.4 2.7 4.2 4.2 0 0 0 5.8-4.1 4.3 4.3 0 0 0-3.7-3.1 4.3 4.3 0 0 0-4.3 2.3l-.2 1.1M305.6 96.5a3.4 3.4 0 0 0 3.8-.3 3.4 3.4 0 0 0 1.2-3.6l-1-1.3a3.9 3.9 0 0 0-2.3-.9M105.5 106.5h-8.4M105.5 106.5v-12.2M301.5 106.5h-8.4"/>
<path d="M85.3 206.8v58M96.5 205.8v60M75.7 235.8l.3 1.6a2.13 2.13 0 0 0 2.1 1.9l1-.9a6.3 6.3 0 0 0 .3-4.9 1.21 1.21 0 0 0-1.3-1 1.21 1.21 0 0 0-1.1 1.2l-.2 1.2M85.3 233.2a6.2 6.2 0 0 1-.7 5.7l-.3 .3M120.4 238.5a6.2 6.2 0 0 0-.7-5.7l-.4-.3M126.4 239.1a1.69 1.69 0 0 1-2.4-1.4l-.4-1.4M127.3 236.6a3.8 3.8 0 0 1-2 3.4 1.93 1.93 0 0 1-2-1.4 6.5 6.5 0 0 1 .5-6.6 1.1 1.1 0 0 1 1.8 .4l.7 2.1M128.9 238.4a1.73 1.73 0 0 1-1.4 1.5 1.73 1.73 0 0 1-1.8-.8 7 7 0 0 1-.1-6.8 1.16 1.16 0 0 1 1.2-.6 1.16 1.16 0 0 1 .9 .9l.6 1.8M96.3 264.8v-58M106.1 265.8v-60M106.3 264.8v-58M117.3 264.8v-58"/>
</g>
<path d="M310.1 65.8a3.2 3.2 0 0 1 .3 3.5 3.2 3.2 0 0 1-3.1 1.7M310.6 61.8a3.6 3.6 0 0 1 .6 3.7 3.6 3.6 0 0 1-3.1 2.2 3.8 3.8 0 0 1-4.8-4 4.3 4.3 0 0 1 4.3-2.9 4.3 4.3 0 0 1 3.9 3.4M117.4 234.7l.1-.3a1.95 1.95 0 0 1 1.6-2l.2 .1M124.7 234.7v-.2a2.26 2.26 0 0 1 1.4-2.2l.6 .3" fill="none" stroke="#000" stroke-width=".25" stroke-dasharray="1.3 .6" stroke-dashoffset="-.2"/>
<g fill="none" stroke="#000" stroke-width=".25" stroke-dasharray="1.3 .6" stroke-dashoffset=".6">
<path d="M305.1 66.1l-.5 .6-.6 1.1M307.3 68.1a3.1 3.1 0 0 1-3.4-3.5M310.8 64.8a3.3 3.3 0 0 1-3.5 3.8M303.2 89.4a4 4 0 0 0 6.3 3 3.6 3.6 0 0 0 1.9-4 3.6 3.6 0 0 0-3.3-2.8h-1.4M81 236.7l.2 .7a2.13 2.13 0 0 0 2.1 1.9l1-.9a6.3 6.3 0 0 0 .3-4.9 1.21 1.21 0 0 0-1.3-1 1.21 1.21 0 0 0-1.1 1.2l-.2 1.4M84.3 239.2a1.47 1.47 0 0 1-2-1.4l-.2-1M119.3 232.5a1.47 1.47 0 0 0-1.9 1.4l-.3 1M122.2 235.3a5.1 5.1 0 0 1-1.8 4.5 1.55 1.55 0 0 1-2-.8 6.9 6.9 0 0 1-.1-6.7 1.17 1.17 0 0 1 1.2-.6 1.17 1.17 0 0 1 1 .9l.6 1.9M123.2 235.5a4.9 4.9 0 0 1-1.8 4.4 1.61 1.61 0 0 1-2-.9 6.9 6.9 0 0 1 0-6.8 1.06 1.06 0 0 1 1.8-.1l.7 1.3 .2 1.1M124.2 235.6a4.7 4.7 0 0 1-1.8 4.3 1.67 1.67 0 0 1-2-1 6.8 6.8 0 0 1 .1-6.8 1.06 1.06 0 0 1 1.8 .1 4.8 4.8 0 0 1 .9 2.5M125.3 235.7a4.5 4.5 0 0 1-2 4.2 1.75 1.75 0 0 1-2-1.1 6.7 6.7 0 0 1 .3-6.7 1.07 1.07 0 0 1 1.8 .2l.6 1.3 .2 1.2M126 238.3a1.48 1.48 0 0 1-1.5 1 1.48 1.48 0 0 1-1.4-1.2l-.5-1.8"/>
<path d="M126.3 235.8a4.3 4.3 0 0 1-2 4.2 1.84 1.84 0 0 1-2-1.3 6.6 6.6 0 0 1 .4-6.7 1.08 1.08 0 0 1 1.8 .3l.6 1.4 .2 1.2M126.6 239.3a2.58 2.58 0 0 1-1.8-2.1l-.1-.9"/>
</g>
<path d="M307.3 67.5a3.1 3.1 0 0 1-3.4-3.3M311.4 92.7a4.3 4.3 0 0 0-3.8-3.1 4.3 4.3 0 0 0-4.2 2.5l-.2 .6M311.4 92.1a4.3 4.3 0 0 0-3.8-3.1 4.3 4.3 0 0 0-4.2 2.5l-.2 .6M311.4 91.5a4.3 4.3 0 0 0-3.8-3.1 4.3 4.3 0 0 0-4.2 2.5l-.2 .6M311.4 90.9a4.3 4.3 0 0 0-3.8-3.1 4.3 4.3 0 0 0-4.2 2.5l-.2 .6M311.4 90.3a4.3 4.3 0 0 0-3.8-3.1 4.3 4.3 0 0 0-4.2 2.5l-.2 .6M311.4 89.7a4.3 4.3 0 0 0-3.8-3.1 4.3 4.3 0 0 0-4.2 2.5l-.2 .6" fill="none" stroke="#000" stroke-width=".25" stroke-dasharray="1.3 .6" stroke-dashoffset=".8"/>
<path d="M309.1 66.5l-1.8 .4" fill="none" stroke="#000" stroke-width=".25" stroke-dasharray="1.3 .6" stroke-dashoffset=".9"/>
<path d="M126.3 239a1.59 1.59 0 0 1-1.5 1" fill="none" stroke="#000" stroke-width=".25" stroke-dasharray="1.3 .6" stroke-dashoffset="1"/>
<g font-size="9.3">
<text x="185.1" y="33.3">2x</text>
<text x="210.5" y="33.3">2,9</text>
<text x="236" y="33.3">4,88</text>
<text x="178.7" y="44.6">2x M3,5x0,6</text>
<text x="242.4" y="44.6">4,88</text>
</g>
<g font-size="7.1">
<text x="326.4" y="272.3">Hub</text>
<text x="326.4" y="288.4">1 of 3</text>
</g>
<text font-size="4.7" x="270.2" y="289.7">A3</text>
<text font-size="4.1" x="21" y="293.7">SOLIDWORKS Educational Product. For Instructional Use Only.</text>
<text font-size="4" x="281.9" y="289.6">SCALE 2:1</text>
<g font-size="3.5">
<text x="270" y="268.6">6061-T6 Aluminium</text>
<text x="366" y="281.2">Department of Aeronautics</text>
</g>
<g font-size="3.3">
<text x="304.2" y="264">TITLE:</text>
<text x="304.2" y="282.5">DWG No.</text>
</g>
<g font-size="2.7">
<text x="269.3" y="263.5">MATERIAL:</text>
<text x="269.5" y="273.7">ALL DIMENSIONS</text>
<text x="236.8" y="277.8">NAME</text>
<text x="257.5" y="277.6">DATE</text>
<text x="269.5" y="276.7">ARE IN MILLIMETRES</text>
<text x="213.9" y="286.1">CHECKED</text>
<text x="214" y="282">DRAWN</text>
<text x="229.1" y="286.8">XXXX</text>
<text x="229.1" y="282.6">Group 17</text>
<text x="254.5" y="282.4">06/06/2020</text>
<text x="254.5" y="286.7">XXXX</text>
<text x="269" y="282.5">DO NOT SCALE DRAWING</text>
<text x="214" y="290.5">APPROVED</text>
<text x="229.1" y="290.9">XXXX</text>
<text x="254.5" y="290.8">XXXX</text>
<text x="363.1" y="289.8">SHEET 1 OF 1</text>
</g>
<g font-size="2.5">
<text x="34.6" y="8.2">1</text>
<text x="84.2" y="8.2">2</text>
<text x="134.2" y="8.2">3</text>
<text x="184.2" y="8.2">4</text>
<text x="234.2" y="8.2">5</text>
<text x="284.2" y="8.2">6</text>
<text x="334.2" y="8.2">7</text>
<text x="384.2" y="8.2">8</text>
<text x="6.7" y="24.2">A</text>
<text x="411.7" y="24.2">A</text>
<text x="6.7" y="74.2">B</text>
<text x="411.7" y="74.2">B</text>
<text x="6.7" y="124.2">C</text>
<text x="411.7" y="124.2">C</text>
<text x="6.7" y="174.2">D</text>
<text x="411.7" y="174.2">D</text>
<text x="6.7" y="224.2">E</text>
<text x="411.4" y="223.9">E</text>
<text x="6.7" y="274.2">F</text>
<text x="34.6" y="290.2">1</text>
<text x="84.2" y="290.2">2</text>
<text x="134.2" y="290.2">3</text>
<text x="184.2" y="290.2">4</text>
</g>
<g font-size="2.4">
<text x="220.9" y="262.8">TOLERANCES</text>
<text x="213.8" y="267.6">X</text>
<text x="219.2" y="267.6">=</text>
<text x="223" y="267.6">0.5</text>
<text x="213.8" y="273.2">X.XX =</text>
<text x="213.8" y="270.4">X.X</text>
<text x="219.3" y="270.4">=</text>
<text x="223.1" y="270.4">0.1</text>
<text x="223.2" y="273.2">0.02</text>
</g>
<text font-size="2.4" fill="#808080" x="381.7" y="289.8">REVISION 1</text>
<g font-size="2.1">
<text x="228.3" y="268.6">SURFACE FINISH</text>
<text x="228.8" y="265.5">ANGULAR</text>
<text x="241.6" y="265.5">1</text>
<text x="228.3" y="270.7">MACHINED</text>
<text x="228.3" y="272.8">FACES</text>
<text x="238.9" y="272.8">Ra 6.3</text>
</g>
<text font-size="1.7" x="245.8" y="262.5">THIRD ANGLE PROJECTION</text>
</svg>
